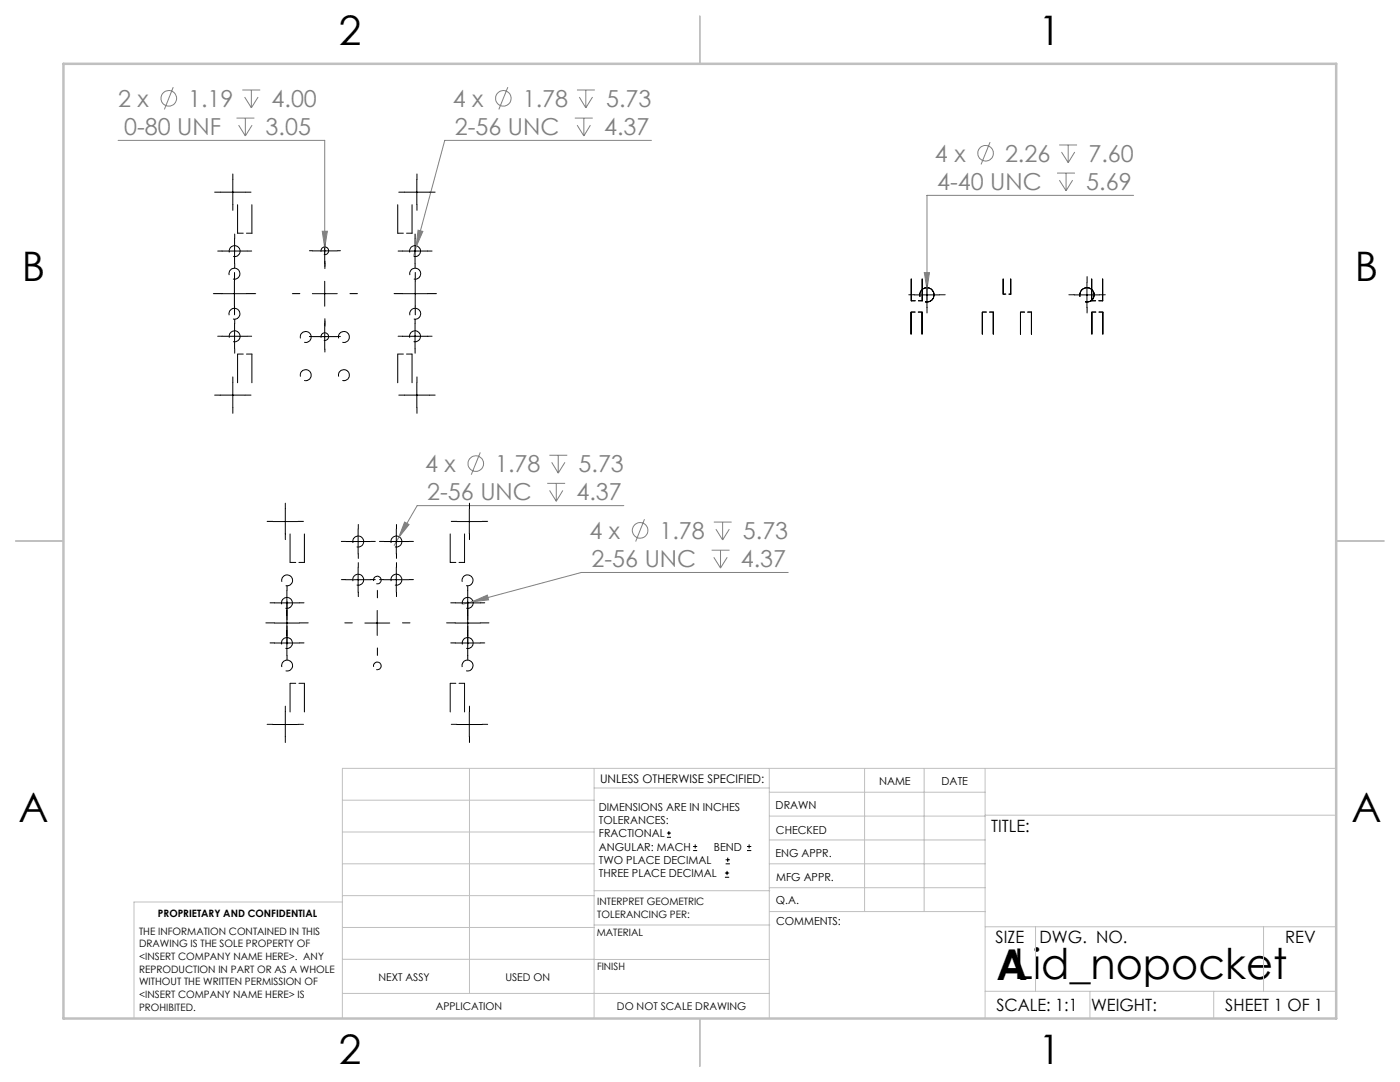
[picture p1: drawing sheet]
<svg xmlns="http://www.w3.org/2000/svg" width="279mm" height="216mm" viewBox="0 0 279 216" stroke-linecap="round" stroke-linejoin="round" font-family="sans-serif">
<g fill="none" stroke="#808080" stroke-width=".2">
<path d="M34.6 17.4l-1.8 4.4M48.4 18h3.5M48.8 19.4l1.4 2.1M50.2 18v3.5M51.5 19.4l-1.3 2.1M101.4 17.4l-1.8 4.4M115.1 18h3.6M115.6 19.4l1.3 2.1M116.9 18v3.5M118.3 19.4l-1.4 2.1M23.6 28h41.2v22.7M47.2 23.6h3.6"/>
<path d="M47.6 25l1.4 2.1M49 23.6v3.5M50.3 25l-1.3 2.1M114.7 23.6h3.6M115.2 25l1.3 2.1M116.5 23.6v3.5M117.8 25l-1.3 2.1M130 28h-41.2l-6.2 23M197.6 28.4l-1.8 4.4M211 34.5h3.5M211.4 28.9h3.5M211.4 35.9l1.4 2.2"/>
<path d="M211.8 30.3l1.4 2.2M212.8 34.5v3.6M213.2 28.9v3.6M214.1 35.9l-1.3 2.2M214.5 30.3l-1.3 2.2M226.2 39h-41.2v21M64.3 46.1h1l-.5 3.4zM83.4 45.9l1 .3-1.4 3zM184.5 54.4h1l-.5 3.3zM95.8 90.3l-1.7 4.4M109.2 96.4h3.6M109.6 90.8h3.6"/>
<path d="M109.7 97.9l1.3 2.1M110.1 92.3l1.3 2.1M111 96.4v3.6M111.4 90.8v3.6M112.3 97.9l-1.3 2.1M112.7 92.3l-1.3 2.1M79.6 107.3l-.9 1.5M80.8 104.2l.8 .5-2 2.6zM124.5 100.9h-41.2l-3.7 6.4M128.6 103.6l-1.7 4.5M142 109.8h3.6M142.5 104.2h3.5"/>
<path d="M142.5 111.2l1.3 2.1M142.9 105.6l1.3 2.1M143.8 109.8v3.5M144.2 104.2v3.5M145.1 111.2l-1.3 2.1M145.6 105.6l-1.4 2.1M157.3 114.2h-41.3l-21.8 5.9M94.2 120.1l3.1-1.4 .2 1zM94.2 120.1l-1.7 .4"/>
<circle cx="33.7" cy="19.6" r="1.56"/>
<circle cx="100.5" cy="19.6" r="1.56"/>
<circle cx="196.7" cy="30.6" r="1.55"/>
<circle cx="95" cy="92.5" r="1.56"/>
<circle cx="127.7" cy="105.8" r="1.55"/>
</g>
<g fill="none" stroke="#000" stroke-width=".2">
<path d="M44 38.3h4.9M46.5 35.8v5.1M80.7 38.3h5M83.2 35.8v5.1M44.3 58.6h5M44.3 50.1h5M45.7 54.9a1.1 1.1 0 0 1 1-1.4 1.1 1.1 0 0 1 1.2 1.2 1.1 1.1 0 0 1-1.4 1M45.8 50.4a1.08 1.08 0 0 1 .9-1.4 1.08 1.08 0 0 1 1.2 1.2 1.08 1.08 0 0 1-1.4 1M46.8 56.1v5M46.8 47.6v5M47.4 40.9v5.7M50.3 40.9v5.7"/>
<path d="M62.3 58.6h5M62.3 50.1h5M64.1 50.2a.77 .77 0 0 1 .7-.9 .77 .77 0 0 1 .8 .9 .77 .77 0 0 1-1 .6M64.8 47.6v5M64.8 56.1v5M79.4 40.9v5.7M80.3 50.1h5M80.4 58.6h5M81.8 50.4a1.08 1.08 0 0 1 .9-1.4 1.08 1.08 0 0 1 1.2 1.2 1.08 1.08 0 0 1-1.4 1M81.8 54.9a1.1 1.1 0 0 1 1-1.4 1.1 1.1 0 0 1 1.2 1.2 1.1 1.1 0 0 1-1.4 1M82.2 40.9v5.7M82.8 47.6v5"/>
<path d="M82.9 56.1v5M181.9 55.7v4.3M182.5 58.8h5M183.6 59.2a1.42 1.42 0 0 1 1.3-1.8 1.42 1.42 0 0 1 1.5 1.6 1.42 1.42 0 0 1-1.8 1.2M184 55.7v4.3M185 56.3v5M200.2 55.7v3M201.7 55.7v3M214.4 58.8h5M215.5 59.2a1.43 1.43 0 0 1 1.3-1.8 1.43 1.43 0 0 1 1.6 1.6 1.43 1.43 0 0 1-1.8 1.2M216.9 56.3v5M217.9 55.7v4.3"/>
<path d="M220.1 55.7v4.3M44 78.8h4.9M44.3 67.1h5M45.7 62.9a1.1 1.1 0 0 1 1-1.4 1.1 1.1 0 0 1 1.2 1.2 1.1 1.1 0 0 1-1.4 1M45.8 67.4a1.1 1.1 0 0 1 .9-1.4 1.1 1.1 0 0 1 1.2 1.2 1.1 1.1 0 0 1-1.4 1M46.5 76.4v5M46.8 64.6v5M47.4 70.7v5.7M50.3 70.7v5.7M60 75.1a1.09 1.09 0 0 1 1-1.3 1.09 1.09 0 0 1 1.1 1.2 1.09 1.09 0 0 1-1.4 .9M60 67.5a1.09 1.09 0 0 1 1-1.3 1.09 1.09 0 0 1 1.1 1.2 1.09 1.09 0 0 1-1.4 .9M62.3 67.2h5"/>
<path d="M64.1 67.4a.76 .76 0 0 1 .7-1 .76 .76 0 0 1 .8 .8 .76 .76 0 0 1-1 .7M64.8 64.7v5M67.6 67.5a1.09 1.09 0 0 1 1-1.3 1.09 1.09 0 0 1 1.1 1.2 1.09 1.09 0 0 1-1.4 .9M67.6 75.1a1.09 1.09 0 0 1 1-1.3 1.09 1.09 0 0 1 1.1 1.2 1.09 1.09 0 0 1-1.4 .9M79.4 70.7v5.7M80.3 67.1h5M80.7 78.8h5M81.8 67.4a1.1 1.1 0 0 1 .9-1.4 1.1 1.1 0 0 1 1.2 1.2 1.1 1.1 0 0 1-1.4 1M81.8 62.9a1.1 1.1 0 0 1 1-1.4 1.1 1.1 0 0 1 1.2 1.2 1.1 1.1 0 0 1-1.4 1M82.2 70.7v5.7M82.8 64.6v5M83.2 76.4v5"/>
<path d="M181.8 62.3v4.4M184 62.3v4.4M196 62.3v4.4M198.2 62.3v4.4M203.7 62.3v4.4M205.8 62.3v4.4M217.9 62.3v4.4M220.1 62.3v4.4M54.4 104.1h5M56.2 116.1a1.1 1.1 0 0 1 1-1.4 1.1 1.1 0 0 1 1.2 1.2 1.1 1.1 0 0 1-1.4 1M56.9 101.6v4.9M57.3 117.8v13"/>
<path d="M57.9 106.5v5.8M60.7 106.5v5.8M69 115.7h5M69 108.1h5M70.4 108.3a1.09 1.09 0 0 1 1-1.3 1.09 1.09 0 0 1 1.2 1.2 1.09 1.09 0 0 1-1.4 .9M70.4 116a1.09 1.09 0 0 1 1-1.4 1.09 1.09 0 0 1 1.2 1.2 1.09 1.09 0 0 1-1.4 .9M71.5 105.6v5M71.5 113.2v5M74.6 115.9a.76 .76 0 0 1 .7-.9 .76 .76 0 0 1 .8 .8 .76 .76 0 0 1-1 .7M76.6 115.7h5M76.6 108.1h5M78.1 116a1.09 1.09 0 0 1 1-1.4 1.09 1.09 0 0 1 1.1 1.2 1.09 1.09 0 0 1-1.4 .9"/>
<path d="M78.1 108.3a1.09 1.09 0 0 1 1-1.3 1.09 1.09 0 0 1 1.1 1.2 1.09 1.09 0 0 1-1.4 .9M79.1 105.6v5M79.1 113.2v5M89.9 106.5v5.8M91.2 104.1h5M92.3 116.1a1.1 1.1 0 0 1 .9-1.4 1.1 1.1 0 0 1 1.2 1.2 1.1 1.1 0 0 1-1.4 1M92.7 106.5v5.8M93.3 117.8v13M93.7 101.6v4.9M54.8 124.3h5M54.8 128.3h5M54.8 120.3h5"/>
<path d="M56.2 128.6a1.1 1.1 0 0 1 1-1.4 1.1 1.1 0 0 1 1.1 1.2 1.1 1.1 0 0 1-1.3 1M56.2 120.6a1.1 1.1 0 0 1 1-1.4 1.1 1.1 0 0 1 1.1 1.2 1.1 1.1 0 0 1-1.3 1M56.2 133.1a1.09 1.09 0 0 1 1-1.4 1.09 1.09 0 0 1 1.2 1.2 1.09 1.09 0 0 1-1.4 .9M57.9 136.3v5.8M60.7 136.3v5.8M72.8 124.3h5M74.6 133.1a.76 .76 0 0 1 .6-1 .76 .76 0 0 1 .9 .8 .76 .76 0 0 1-1 .7M75.3 121.8v5M89.9 136.3v5.8M90.8 124.3h5M90.8 128.3h5M90.8 120.3h5"/>
<path d="M92.3 133.1a1.09 1.09 0 0 1 .9-1.4 1.09 1.09 0 0 1 1.2 1.2 1.09 1.09 0 0 1-1.4 .9M92.3 120.6a1.1 1.1 0 0 1 1-1.4 1.1 1.1 0 0 1 1.1 1.2 1.1 1.1 0 0 1-1.3 1M92.3 128.6a1.1 1.1 0 0 1 1-1.4 1.1 1.1 0 0 1 1.1 1.2 1.1 1.1 0 0 1-1.3 1M92.7 136.3v5.8M54.4 144.6h5M56.9 142.1v4.9M91.2 144.6h5M93.7 142.1v4.9M133.1 167.1h.8M133.1 166.2h.8M133.5 165.8v.9M138.3 169.7h.8"/>
<path d="M138.3 168.9h.8M138.7 168.5v.8M144.7 175h.8M144.7 174.2h.8M144.8 172.4h.9M144.8 171.6h.9M145.1 173.8v.8M145.2 171.1v.9M149.1 169.7h.8M149.1 168.9h.8M149.5 168.5v.8"/>
</g>
<g fill="none" stroke="#c0c0c0" stroke-width=".2">
<path d="M68.3 159.7h50.3M93.7 153.3v44.9M118.6 153.3v49.9M118.6 157.2h34.9M153.5 153.3v49.9M153.5 158.1h43.1M172.5 153.3v28.6M184.4 153.3v28.6M196.6 153.3v49.9M266.7 153.3h-198.4v49.9M68.3 178.7h50.3M68.3 172.4h50.3"/>
<path d="M68.3 166h50.3M68.3 180h-41.6v23.2M118.6 177.7h35M153.5 167.6h43.1M153.5 162.8h43.1M153.5 172.4h43.1M153.5 177.1h43.1M196.6 162.7h70.1M68.3 198.2h85.2M68.3 191.4l85.2 .1M68.3 185.1h50.3M118.6 184.6h35"/>
<path d="M153.6 181.9h43M196.6 197.8h70.1M196.6 184.9h70.1M206.7 184.9v12.9M217.5 197.8v5.4M242.2 197.8v5.4M252.2 184.9v12.9"/>
</g>
<path d="M139.7 3.2v9.5M3.1 107.9h9.6M266.7 107.9h9.5M139.7 203.2v9.6" fill="none" stroke="#c0c0c0" stroke-width=".25"/>
<path d="M12.7 12.7h254v190.5h-254z" fill="none" stroke="#c0c0c0" stroke-width=".5"/>
<g fill="none" stroke="#000" stroke-width=".2" stroke-dasharray="15.2 1.3 1.3 1.3">
<path d="M44 38.3h-1.2M46.5 35.8v-1.1M49 38.3h1.1M80.7 38.3h-1.1M83.2 35.8v-1.1M85.7 38.3h1.1M44.3 58.6h-1.7M44.3 50.1h-.8M46.5 40.8v1.2M46.8 56.1v-1.7M46.8 47.6v-.9M46.8 52.6v.9"/>
<path d="M49.3 58.6h1.7M49.3 50.1h.9M59.8 58.6h-1.5M62.3 50h-.6M64.8 53.6v-1.5M64.8 47.5v-.6M64.8 52.5v.6M67.3 50h.6M69.8 58.6h1.5M80.3 50.1h-.8M80.4 58.6h-1.8M82.8 47.6v-.9"/>
<path d="M82.8 52.6v.9M82.9 56.1v-1.7M83.2 40.8v1.2M85.3 50.1h.9M85.4 58.6h1.7M182.5 58.8h-1.1M185 56.3v-1.1M187.5 58.8h1.1M214.5 58.8h-1.2M217 56.3v-1.1M219.5 58.8h1.1M44 78.8h-1.2"/>
<path d="M44.3 67.1h-.8M46.5 76.3v-1.1M46.8 61.1v1.7M46.8 64.6v-.9M46.8 69.6v.9M49 78.8h1.1M49.3 67.1h.9M62.3 67.2h-.6M64.8 63.6v1.5M64.8 64.7v-.6M64.8 69.7v.5M67.3 67.2h.6"/>
<path d="M80.3 67.1h-.8M80.7 78.8h-1.1M82.8 64.6v-.9M82.8 69.6v.9M82.9 61.1v1.7M83.2 76.3v-1.1M85.3 67.1h.9M85.7 78.8h1.1M185 61.3v1.1M217 61.3v1.1M46.5 81.3v1.2M83.2 81.3v1.2"/>
<path d="M54.4 104h-1.1M56.9 101.5v-1.1M56.9 106.5v1.2M57.3 117.8v-.9M59.4 104h1.2M69 108h-.9M69 115.7h-.9M71.5 105.5v-.9M71.5 110.5v.9M71.5 113.2v-.9M71.5 118.2v.8M74 108h.9"/>
<path d="M74 115.7h.9M75.3 119.3v-1.5M76.6 115.7h-.9M76.6 108h-.9M79.1 113.2v-.9M79.1 118.2v.8M79.1 105.5v-.9M79.1 110.5v.9M81.6 115.7h.9M81.6 108h.9M91.2 104h-1.1M93.4 117.8v-.9"/>
<path d="M93.7 101.5v-1.1M93.7 106.5v1.2M96.2 104h1.1M54.8 128.3h-.9M54.8 120.3h-.9M54.8 124.3h-1.7M57.3 125.8v-.9M57.3 130.8v.9M57.3 122.8v.9M57.3 121.8v-1.7M57.3 126.8v1.7M59.8 128.3h.9"/>
<path d="M59.8 120.3h.9M59.8 124.3h1.7M70.3 124.3h-1.5M75.3 129.3v1.5M80.3 124.3h1.5M90.9 124.3h-1.8M90.9 120.3h-.9M90.9 128.3h-.9M93.4 121.8v-1.7M93.4 126.8v1.7M93.4 122.8v.9M93.4 125.8v-.9"/>
<path d="M93.4 130.8v.9M95.9 124.3h1.7M95.9 120.3h.8M95.9 128.3h.8M54.4 144.5h-1.1M56.9 142v-1.1M56.9 147v1.2M59.4 144.5h1.2M91.2 144.5h-1.1M93.7 142v-1.1M93.7 147v1.2M96.2 144.5h1.1"/>
</g>
<path d="M47.4 46.5h2.9M79.4 46.5h2.8M50.3 70.7h-2.9M82.2 70.7h-2.8M57.9 112.2h2.9M89.9 112.2h2.8M60.8 136.3h-2.9M92.7 136.3h-2.8" fill="none" stroke="#000" stroke-width=".2" stroke-dasharray="1.3 .6" stroke-dashoffset=".2"/>
<path d="M200.2 58.7h1.5" fill="none" stroke="#000" stroke-width=".2" stroke-dasharray="1.3 .6" stroke-dashoffset=".8"/>
<path d="M181.9 60h2.2M184 62.3h-2.2M198.3 62.3h-2.2M205.9 62.3h-2.2M217.9 60h2.2M220.1 62.3h-2.2" fill="none" stroke="#000" stroke-width=".2" stroke-dasharray="1.3 .6" stroke-dashoffset=".5"/>
<path d="M83.4 45.9l-.4 3.3 1.4-3zM64.3 46.1l.5 3.4 .5-3.4zM184.5 54.4l.5 3.3 .5-3.3zM80.8 104.2l-1.2 3.1 2-2.6zM94.2 120.1l3.3-.4-.2-1z" fill="#808080"/>
<text font-size="8.5" x="198.9" y="195.5">ALid_nopocket</text>
<g font-size="8.1">
<text x="67.6" y="8.9">2</text>
<text x="207.3" y="8.9">1</text>
<text x="4.4" y="56.2">B</text>
<text x="270.4" y="56.2">B</text>
<text x="3.7" y="164.1">A</text>
<text x="269.7" y="164.1">A</text>
<text x="67.6" y="212.4">2</text>
<text x="207.3" y="212.4">1</text>
</g>
<g font-size="4.7" fill="#808080">
<text x="23.6" y="21.3">2 x</text>
<text x="37.6" y="21.3">1.19</text>
<text x="54.2" y="21.3">4.00</text>
<text x="90.3" y="21.3">4 x</text>
<text x="104.3" y="21.3">1.78</text>
<text x="121" y="21.3">5.73</text>
<text x="24.8" y="26.9">0-80 UNF</text>
<text x="53" y="26.9">3.05</text>
<text x="90.8" y="26.9">2-56 UNC</text>
<text x="120.6" y="26.9">4.37</text>
<text x="186.6" y="32.3">4 x</text>
<text x="200.6" y="32.3">2.26</text>
<text x="217.2" y="32.3">7.60</text>
<text x="187" y="37.9">4-40 UNC</text>
<text x="216.8" y="37.9">5.69</text>
<text x="84.8" y="94.2">4 x</text>
<text x="98.8" y="94.2">1.78</text>
<text x="115.5" y="94.2">5.73</text>
<text x="85.3" y="99.8">2-56 UNC</text>
<text x="115" y="99.8">4.37</text>
<text x="117.6" y="107.5">4 x</text>
<text x="131.6" y="107.5">1.78</text>
<text x="148.3" y="107.5">5.73</text>
<text x="118.1" y="113.1">2-56 UNC</text>
<text x="147.8" y="113.1">4.37</text>
</g>
<g font-size="3.4">
<text x="197.8" y="166">TITLE:</text>
<text x="198.7" y="188.1">SIZE</text>
<text x="207.5" y="188.1">DWG. NO.</text>
<text x="256.5" y="188.2">REV</text>
<text x="198.8" y="201.7">SCALE: 1:1</text>
<text x="217.7" y="201.8">WEIGHT:</text>
<text x="244.5" y="201.7">SHEET 1 OF 1</text>
</g>
<text font-size="2.4" x="119.8" y="156.2">UNLESS OTHERWISE SPECIFIED:</text>
<g font-size="2.2">
<text x="119.5" y="161.8">DIMENSIONS ARE IN INCHES</text>
<text x="154.8" y="161.4">DRAWN</text>
<text x="175.4" y="156.6">NAME</text>
<text x="187.9" y="156.7">DATE</text>
<text x="119.5" y="164.4">TOLERANCES:</text>
<text x="119.5" y="167.1">FRACTIONAL</text>
<text x="154.9" y="166.3">CHECKED</text>
<text x="119.5" y="169.7">ANGULAR: MACH</text>
<text x="119.5" y="172.4">TWO PLACE DECIMAL</text>
<text x="142.5" y="169.7">BEND</text>
<text x="154.8" y="171">ENG APPR.</text>
<text x="119.5" y="175">THREE PLACE DECIMAL</text>
<text x="154.9" y="175.7">MFG APPR.</text>
<text x="154.9" y="180.4">Q.A.</text>
<text x="154.9" y="184.6">COMMENTS:</text>
</g>
<g font-size="2.1">
<text x="75.5" y="195.7">NEXT ASSY</text>
<text x="100.9" y="195.7">USED ON</text>
<text x="86.9" y="201.5">APPLICATION</text>
<text x="123.1" y="201.6">DO NOT SCALE DRAWING</text>
</g>
<g font-size="2">
<text x="31.5" y="182.9">PROPRIETARY AND CONFIDENTIAL</text>
<text x="119.2" y="180.6">INTERPRET GEOMETRIC</text>
<text x="119.2" y="183.1">TOLERANCING PER:</text>
<text x="27.8" y="186.5">THE INFORMATION CONTAINED IN THIS</text>
<text x="27.8" y="189">DRAWING IS THE SOLE PROPERTY OF</text>
<text x="27.8" y="191.6">&lt;INSERT COMPANY NAME HERE&gt;. ANY</text>
<text x="119.1" y="186.7">MATERIAL</text>
<text x="27.8" y="194.1">REPRODUCTION IN PART OR AS A WHOLE</text>
<text x="27.8" y="196.6">WITHOUT THE WRITTEN PERMISSION OF</text>
<text x="119.1" y="193.5">FINISH</text>
<text x="27.8" y="199.1">&lt;INSERT COMPANY NAME HERE&gt; IS</text>
<text x="27.8" y="201.7">PROHIBITED.</text>
</g>
</svg>
